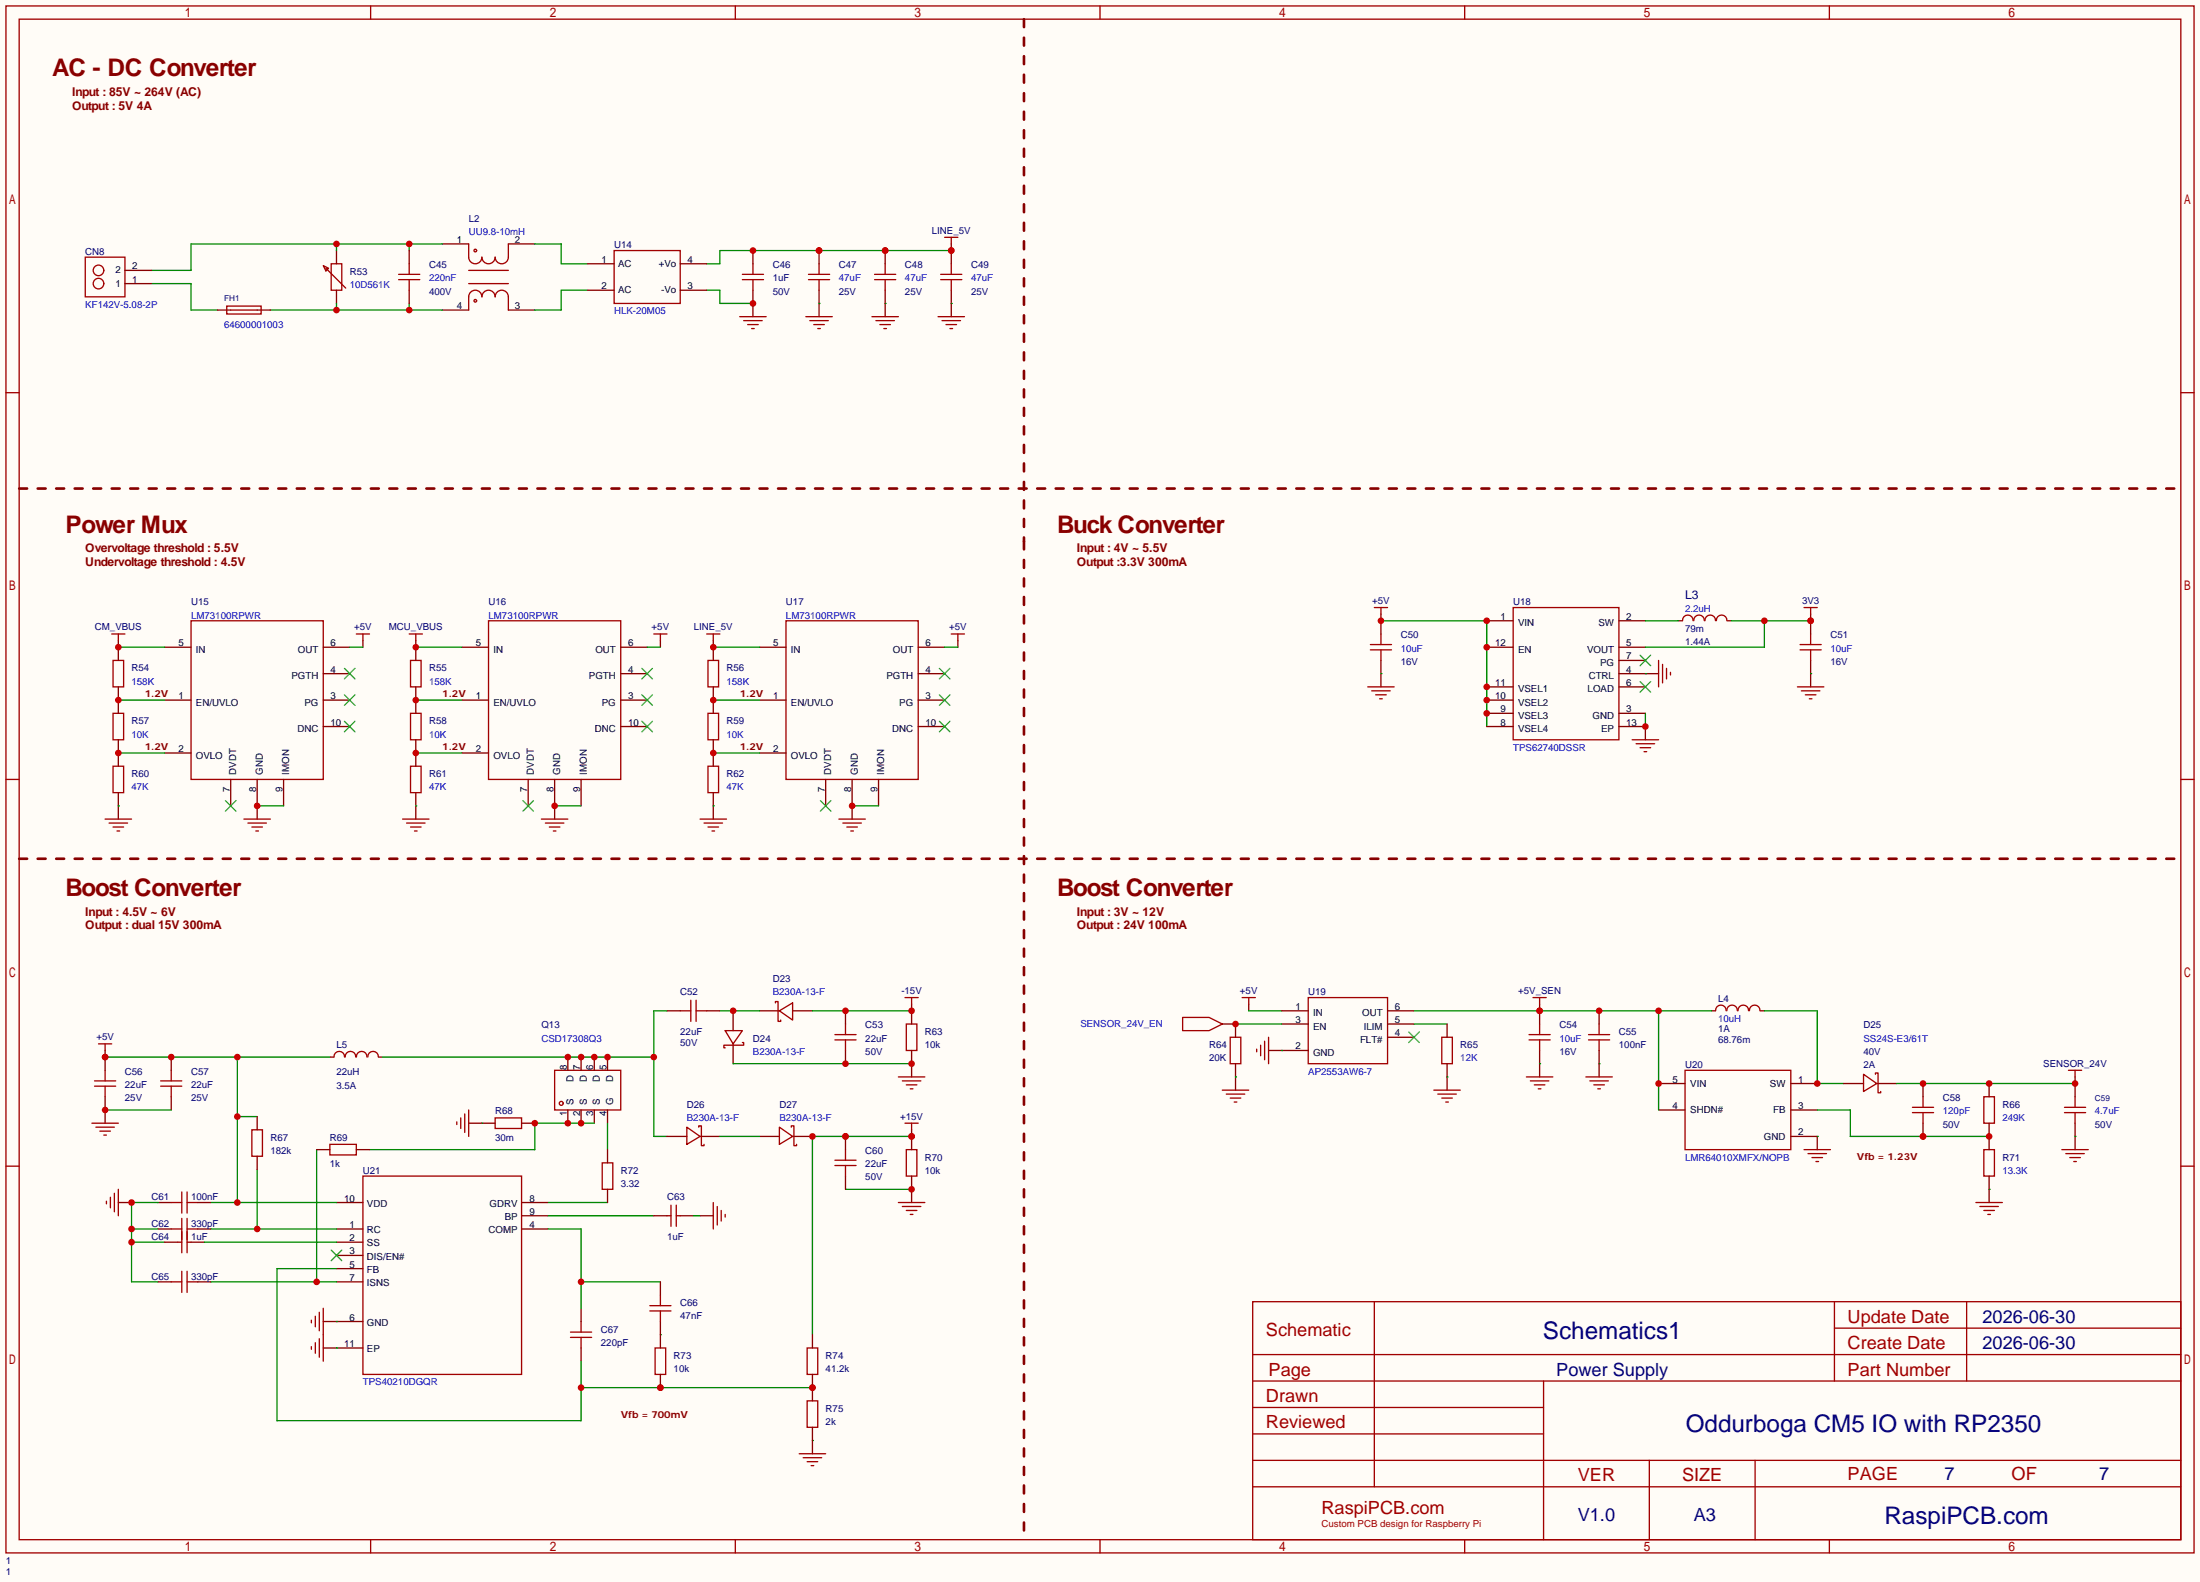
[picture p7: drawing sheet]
<svg xmlns="http://www.w3.org/2000/svg" width="423mm" height="304mm" viewBox="0 0 423 304" stroke-linecap="round" stroke-linejoin="round" font-family="sans-serif">
<path d="M0 0h422.7v303.9h-422.7z" fill="#fffcf7"/>
<g fill="none" stroke="#a10000" stroke-width=".25">
<path d="M1.1 1.1h420.4v297.2h-420.4zM3.7 3.7h415.3v292.1h-415.3zM71.2 1.1v2.6M141.3 1.1v2.6M211.3 1.1v2.6M281.4 1.1v2.6M351.5 1.1v2.6M181.5 45.6h2.5M182.8 45.6v1.3M1.1 75.4h2.6M142.1 60.8h5.1M142.9 61.6h3.5"/>
<path d="M143.6 62.4h2.1M144.4 63.1h.5M154.8 60.8h5.1M155.6 61.6h3.5M156.3 62.4h2.1M157.1 63.1h.5M167.5 60.8h5.1M168.3 61.6h3.5M169 62.4h2.1M169.8 63.1h.5M180.2 60.8h5.1M181 61.6h3.5"/>
<path d="M181.7 62.4h2.1M182.5 63.1h.5M419 75.4h2.5M264 116.7h2.6M265.3 116.7v1.3M290.7 116.7h20.3v25.4h-20.3zM21.7 137h2v5.1h-2zM21.7 126.9h2v5.1h-2zM68.5 121.8h2.5M69.7 121.8v1.3M78.9 137h2v5.1h-2zM78.9 126.9h2v5.1h-2z"/>
<path d="M125.6 121.8h2.5M126.9 121.8v1.3M136 126.9h2v5.1h-2zM136 137h2v5.1h-2zM182.8 121.8h2.5M184 121.8v1.3M1.1 149.7h2.6M20.2 157.4h5.1M21 158.1h3.5M21.7 147.2h2v5.1h-2zM21.7 158.9h2M22.5 159.6h.5"/>
<path d="M46.9 157.4h5M47.6 158.1h3.6M48.4 158.9h2M49.1 159.6h.6M77.3 157.4h5.1M78.1 158.1h3.6M78.9 147.2h2v5.1h-2zM78.9 158.9h2M79.6 159.6h.5M104 157.4h5.1M104.8 158.1h3.5M105.5 158.9h2.1"/>
<path d="M106.3 159.6h.5M134.5 157.4h5.1M135.3 158.1h3.5M136 147.2h2v5.1h-2zM136 158.9h2M136.8 159.6h.5M161.2 157.4h5M161.9 158.1h3.6M162.7 158.9h2M163.4 159.6h.6M419 149.7h2.5M238.6 191.6h2.6"/>
<path d="M239.9 191.6v1.3M243.7 199.3v5M251.3 191.6h15.3v12.7h-15.3zM234.8 209.4h5.1M235.6 210.2h3.5M236.3 210.9h2.1M237.1 211.7h.5M241.4 201.5v.6M242.2 200.8v2M243 200v3.6M275.5 209.4h5M276.2 210.2h3.6"/>
<path d="M277 210.9h2M277.7 211.7h.6M1.1 224h2.6M381.1 220.9h2.1v5h-2.1zM419 224h2.5M240.7 250.1h178.3v45.7h-178.3zM264 250.1v35.5M352.4 250.1v15.2M352.4 255.1h66.6M377.8 250.1v15.2M240.7 270.4h55.8M240.7 265.3h178.3"/>
<path d="M240.7 275.5h55.8M240.7 260.2h178.3M296.5 265.3v30.5M71.2 295.8v2.5M141.3 295.8v2.5M211.3 295.8v2.5M240.7 285.6h178.3M240.7 280.5h178.3M281.4 295.8v2.5M316.9 280.5v15.3M337.2 280.5v15.3M351.5 295.8v2.5"/>
</g>
<g fill="none" stroke="#870000" stroke-width=".25">
<path d="M144.7 58.3v2.5M157.4 58.3v2.5M170.1 58.3v2.5M182.8 46.9v1.2M182.8 58.3v2.5M265.3 118v1.3M285.6 119.3h5.1M22.7 124.3v2.6M22.7 132v5M69.7 123.1v1.2M79.9 124.3v2.6M79.9 132v5"/>
<path d="M126.9 123.1v1.2M137 124.3v2.6M137 132v5M184 123.1v1.2M22.7 142.1v5.1M22.7 152.3v5.1M49.4 154.8v2.6M79.9 142.1v5.1M79.9 152.3v5.1M106.6 154.8v2.6M137 142.1v5.1M137 152.3v5.1"/>
<path d="M163.7 154.8v2.6M239.9 192.9v1.3M246.3 194.2h5M246.3 196.7h5M266.6 194.2h5.1M266.6 196.7h5.1M266.6 199.3h5.1M237.4 206.9v2.5M243.7 201.8h7.6M278 206.9v2.5M382.1 218.3v2.6M382.1 225.9v2.6"/>
</g>
<path d="M265.3 119.3h20.3v20.3M239.9 194.2h6.4M271.7 196.7h6.3M246.3 201.8h.1" fill="none" stroke="#008700" stroke-width=".25"/>
<path d="M270.6 198.2l2.1 2.1M272.7 198.2l-2.1 2.1" fill="none" stroke="#3c3" stroke-width=".25"/>
<circle cx="285.6" cy="119.3" r=".63" fill="#c00"/>
<path d="M311 119.3h5.1M285.6 137h5.1M285.6 139.6h5.1M311 137h5.1M311 129.4h5.1M311 124.3h5.1M311 132h5.1M311 126.9h5.1" fill="none" stroke="#870000" stroke-width=".25"/>
<path d="M315.1 130.9l2 2.1M315.1 125.9l2 2M317.1 130.9l-2 2.1M317.1 125.9l-2 2" fill="none" stroke="#3c3" stroke-width=".25"/>
<circle cx="285.6" cy="137" r=".63" fill="#c00"/>
<path d="M285.6 134.5h5.1" fill="none" stroke="#870000" stroke-width=".25"/>
<circle cx="285.6" cy="134.5" r=".63" fill="#c00"/>
<path d="M285.6 132h5.1" fill="none" stroke="#870000" stroke-width=".25"/>
<circle cx="285.6" cy="132" r=".63" fill="#c00"/>
<path d="M285.6 124.3h5.1" fill="none" stroke="#870000" stroke-width=".25"/>
<circle cx="285.6" cy="124.3" r=".63" fill="#c00"/>
<path d="M265.3 119.3v2.5M265.3 126.9v2.5M311 139.6h5.1M278 196.7v2.6M278 204.3v2.6" fill="none" stroke="#870000" stroke-width=".25"/>
<path d="M263.3 124.8h4M263.3 123.8h4M265.3 121.8v2M277 199.3h2v5h-2z" fill="none" stroke="#a10000" stroke-width=".25"/>
<circle cx="265.3" cy="119.3" r=".63" fill="#c00"/>
<g fill="none" stroke="#a10000" stroke-width=".25">
<path d="M323.2 119.2a1.01 1.01 0 0 1 1.1-1 1.01 1.01 0 0 1 1 1M325.4 119.2a1.01 1.01 0 0 1 1-1 1.01 1.01 0 0 1 1 1M327.6 119.2a1.01 1.01 0 0 1 1-1 1.01 1.01 0 0 1 1 1M329.7 119.2a1.01 1.01 0 0 1 1.1-1 1.01 1.01 0 0 1 1 1M262.8 132h5M263.5 132.7h3.6M264.3 133.5h2M265 134.2h.6M265.3 124.8v2.1M345.3 132h5.1M345.8 124.8h4.1M345.8 123.8h4.1"/>
<path d="M346.1 132.7h3.5M346.8 133.5h2.1M347.6 134.2h.5M347.9 121.8v2M347.9 124.8v2.1"/>
</g>
<path d="M316.1 119.3h6.4M332.6 119.3h15.3M339 119.3v5h-22.9M265.3 129.4h.1M347.9 129.4h.1M278 206.9h.1" fill="none" stroke="#008700" stroke-width=".25"/>
<path d="M322.5 119.3h.7M331.9 119.3h.7M347.9 119.3v2.5M265.3 129.4v2.6M347.9 126.9v5.1" fill="none" stroke="#870000" stroke-width=".25"/>
<g fill="#c00">
<circle cx="339" cy="119.3" r=".63"/>
<circle cx="347.9" cy="119.3" r=".63"/>
</g>
<path d="M347.9 118v1.3" fill="none" stroke="#870000" stroke-width=".25"/>
<circle cx="347.9" cy="119.3" r=".63" fill="#c00"/>
<path d="M346.6 116.7h2.5M347.9 116.7v1.3M313.6 142.1h5M314.3 142.9h3.6M315.1 143.6h2M315.8 144.4h.6" fill="none" stroke="#a10000" stroke-width=".25"/>
<path d="M316.1 139.6v2.5" fill="none" stroke="#870000" stroke-width=".25"/>
<path d="M316.1 137v2.6" fill="none" stroke="#008700" stroke-width=".25"/>
<circle cx="316.1" cy="139.6" r=".63" fill="#c00"/>
<g fill="none" stroke="#870000" stroke-width=".25">
<path d="M144.7 48.1v2.6M144.7 55.8v2.5M316.1 129.4h2.5M20.2 203.1v2.5M20.2 210.7v2.5M32.9 203.1v2.5M32.9 210.7v2.5M63.4 203.1h.7M72.8 203.1h.7M64.6 231h5.1M64.6 236.1h5.1M64.6 238.6h5.1"/>
<path d="M100.2 231h5.1M100.2 236.1h5.1M100.2 233.6h5.1M64.6 241.2h5.1M64.6 243.7h5.1M64.6 246.3h5.1M64.6 253.9h5.1M64.6 259h5.1"/>
</g>
<g fill="none" stroke="#a10000" stroke-width=".25">
<path d="M142.6 53.7h4.1M142.6 52.7h4.1M144.7 50.7v2M144.7 53.7v2.1M318.6 126.9v5.1M319.4 127.6v3.6M320.2 128.4v2M320.9 129.2v.5M18.2 208.7h4M18.2 207.6h4M20.2 205.6v2M20.2 208.7v2"/>
<path d="M30.9 208.7h4M30.9 207.6h4M32.9 205.6v2M32.9 208.7v2M64.2 203.1a1.01 1.01 0 0 1 1-1.1 1.01 1.01 0 0 1 1 1.1M66.3 203.1a1.01 1.01 0 0 1 1-1.1 1.01 1.01 0 0 1 1 1.1M68.5 203.1a1.01 1.01 0 0 1 1-1.1 1.01 1.01 0 0 1 1 1.1M70.7 203.1a1.01 1.01 0 0 1 1-1.1 1.01 1.01 0 0 1 1 1.1M69.7 225.9h30.5v38.1h-30.5z"/>
</g>
<path d="M316.1 129.4h.1M20.2 203.1h43.2M45.6 203.1v27.9M45.6 214.5h3.8M40.5 231h24.1" fill="none" stroke="#008700" stroke-width=".25"/>
<path d="M63.6 240.2l2.1 2M65.7 240.2l-2.1 2" fill="none" stroke="#3c3" stroke-width=".25"/>
<g fill="#c00">
<circle cx="45.6" cy="231" r=".63"/>
<circle cx="45.6" cy="214.5" r=".63"/>
<circle cx="45.6" cy="203.1" r=".63"/>
<circle cx="32.9" cy="203.1" r=".63"/>
<circle cx="20.2" cy="203.1" r=".63"/>
</g>
<path d="M20.2 213.2h12.7" fill="none" stroke="#008700" stroke-width=".25"/>
<path d="M20.2 213.2v2.6" fill="none" stroke="#870000" stroke-width=".25"/>
<circle cx="20.2" cy="213.2" r=".63" fill="#c00"/>
<path d="M17.7 215.8h5M18.4 216.5h3.6M19.2 217.3h2M19.9 218.1h.5" fill="none" stroke="#a10000" stroke-width=".25"/>
<path d="M20.2 201.8v1.3" fill="none" stroke="#870000" stroke-width=".25"/>
<circle cx="20.2" cy="203.1" r=".63" fill="#c00"/>
<g fill="none" stroke="#a10000" stroke-width=".25">
<path d="M18.9 200.5h2.6M20.2 200.5v1.3M106.6 205.6h12.7v7.6h-12.7z"/>
<circle cx="107.8" cy="212" r=".38"/>
</g>
<path d="M109.1 203.1v2.5M109.1 213.2v2.6M111.6 203.1v2.5M111.6 213.2v2.6M114.2 203.1v2.5M114.2 213.2v2.6M116.7 203.1v2.5M116.7 213.2v2.6" fill="none" stroke="#870000" stroke-width=".25"/>
<path d="M128.1 194.2h-2.5v24.1h2.5M73.5 203.1h52.1M105.3 231h11.4" fill="none" stroke="#008700" stroke-width=".25"/>
<g fill="#c00">
<circle cx="125.6" cy="203.1" r=".63"/>
<circle cx="116.7" cy="203.1" r=".63"/>
<circle cx="109.1" cy="203.1" r=".63"/>
<circle cx="111.6" cy="203.1" r=".63"/>
<circle cx="114.2" cy="203.1" r=".63"/>
</g>
<path d="M140.8 194.2v3.8M145.9 194.2h3.8M152.3 194.2h3.8" fill="none" stroke="#870000" stroke-width=".25"/>
<path d="M149 192.7v-.3h.5v3.8h.5v-.2M149.7 194.2l2.6-1.5v3.3z" fill="none" stroke="#a10000" stroke-width=".25"/>
<path d="M138.3 194.2h7.6" fill="none" stroke="#008700" stroke-width=".25"/>
<circle cx="140.8" cy="194.2" r=".63" fill="#c00"/>
<path d="M175.1 192.9v1.3M128.1 218.3h3.9M134.5 218.3h3.8M140.8 200.5v3.8M145.9 218.3h3.8M152.3 218.3h3.8" fill="none" stroke="#870000" stroke-width=".25"/>
<path d="M139.3 198h3.3l-1.8 2.5zM173.9 191.6h2.5M175.1 191.6v1.3M132 216.5l2.5 1.8-2.5 1.5zM134.2 216.5v-.2h.5v3.8h.6v-.3M142.6 200.3h.3v.5h-3.8v.5h.2M149.7 216.5l2.6 1.8-2.6 1.5zM152 216.5v-.2h.5v3.8h.5v-.3" fill="none" stroke="#a10000" stroke-width=".25"/>
<path d="M156.1 194.2h19M138.3 218.3h7.6M140.8 204.3h34.3M175.1 218.3h-19v38.1" fill="none" stroke="#008700" stroke-width=".25"/>
<g fill="#c00">
<circle cx="175.1" cy="218.3" r=".63"/>
<circle cx="162.4" cy="218.3" r=".63"/>
<circle cx="156.1" cy="218.3" r=".63"/>
</g>
<path d="M116.7 215.8v5.1M25.3 238.6h6.3M25.3 236.1h5.1M30.4 231h-5.1v15.3h5.1M162.4 228.5h12.7" fill="none" stroke="#008700" stroke-width=".25"/>
<path d="M307.2 194.2v2.5M175.1 204.3v2.6M175.1 217v1.3M295.8 204.3v2.6M307.2 201.8v5.1M349.1 218.3v2.6M398.7 218.3v2.6M22.7 231h2.6M30.4 231h2.5M38 231h2.5M175.1 228.5v2.5M382.1 228.5v2.5" fill="none" stroke="#870000" stroke-width=".25"/>
<g fill="none" stroke="#a10000" stroke-width=".25">
<path d="M305.2 199.8h4M305.2 198.8h4M307.2 196.7v2.1M307.2 199.8v2M172.6 206.9h5.1M173.4 207.6h3.5M173.9 215.8h2.5M174.1 208.4h2M174.9 209.2h.5M175.1 215.8v1.2M293.2 206.9h5.1M294 207.6h3.6"/>
<path d="M294.8 208.4h2M295.5 209.2h.5M304.7 206.9h5.1M305.4 207.6h3.6M306.2 208.4h2M307 209.2h.5M20.4 230.8v.5M21.2 230v2M22 229.2v3.6M22.7 228.5v5.1M32.9 231h2M34.9 229v4"/>
<path d="M35.9 231h2.1M35.9 229v4M172.6 231h5.1M173.4 231.8h3.5M174.1 232.5h2M174.9 233.3h.5M346.6 220.9h5.1M347.3 221.6h3.6M348.1 222.4h2M348.9 223.1h.5M379.6 231h5.1M380.4 231.8h3.5"/>
<path d="M381.1 232.5h2.1M381.9 233.3h.5M396.1 220.9h5.1M396.9 221.6h3.5M397.6 222.4h2.1M398.4 223.1h.5"/>
</g>
<g fill="#c00">
<circle cx="25.3" cy="238.6" r=".63"/>
<circle cx="25.3" cy="236.1" r=".63"/>
<circle cx="25.3" cy="231" r=".63"/>
</g>
<path d="M105.3 233.6h20.3M105.3 236.1h6.3v15.2M111.6 246.3h15.3" fill="none" stroke="#008700" stroke-width=".25"/>
<path d="M109.6 256.9h4.1M109.6 255.9h4.1M111.6 253.9v2M111.6 256.9v2.1" fill="none" stroke="#a10000" stroke-width=".25"/>
<path d="M111.6 251.3v2.6M111.6 259v2.5" fill="none" stroke="#870000" stroke-width=".25"/>
<circle cx="111.6" cy="246.3" r=".63" fill="#c00"/>
<g fill="none" stroke="#a10000" stroke-width=".25">
<path d="M34.2 238.6h.7M34.9 236.6v4.1M35.9 236.6v4.1M35.9 238.6h.8M59.8 253.6v.5M59.8 258.7v.5M60.6 252.9v2M60.6 257.9v2.1M61.3 252.1v3.6M61.3 257.2v3.5M62.1 251.3v10.2M124.8 251.8h4.1"/>
<path d="M124.8 250.8h4.1M126.9 248.8v2M126.9 251.8v2.1"/>
</g>
<path d="M31.6 238.6h2.6M36.7 238.6h2.5M62.1 259h2.5M62.1 253.9h2.5M126.9 246.3v2.5M126.9 253.9v2.5" fill="none" stroke="#870000" stroke-width=".25"/>
<path d="M39.2 238.6h25.4M40.5 236.1h24.1M49.4 224.7v11.4M64.6 259h.1M64.6 253.9h.1" fill="none" stroke="#008700" stroke-width=".25"/>
<circle cx="49.4" cy="236.1" r=".63" fill="#c00"/>
<g fill="none" stroke="#a10000" stroke-width=".25">
<path d="M95.1 214.8h5.1v2h-5.1zM32.9 236.1h2M34.9 234.1v4M35.9 236.1h2.1M35.9 234.1v4M128.1 233.6h.8M128.9 231.5v4.1M129.9 231.5v4.1M129.9 233.6h.8M137 231v5.1M137.8 231.8v3.5M138.6 232.5v2.1"/>
<path d="M139.3 233.3v.5M153.5 279.3h5.1M154.3 280h3.6M155.1 280.8h2M155.8 281.6h.5"/>
</g>
<path d="M92.6 215.8h2.5M100.2 215.8h2.5M30.4 236.1h2.5M38 236.1h2.5M125.6 233.6h2.5M130.7 233.6h2.5M134.5 233.6h2.5M156.1 276.7v2.6" fill="none" stroke="#870000" stroke-width=".25"/>
<path d="M114.2 215.8h-11.5v5.1h-31.7M133.2 233.6h1.3M126.9 256.4h.1M156.1 276.7h.1" fill="none" stroke="#008700" stroke-width=".25"/>
<g fill="#c00">
<circle cx="102.7" cy="215.8" r=".63"/>
<circle cx="111.6" cy="215.8" r=".63"/>
<circle cx="109.1" cy="215.8" r=".63"/>
</g>
<path d="M90 215.8h2.6" fill="none" stroke="#870000" stroke-width=".25"/>
<path d="M87.8 215.5v.5M88.5 214.8v2M89.3 214v3.6M90 213.2v5.1" fill="none" stroke="#a10000" stroke-width=".25"/>
<path d="M92.6 215.8h.1M60.8 220.9v25.4M40.5 246.3h24.1" fill="none" stroke="#008700" stroke-width=".25"/>
<circle cx="60.8" cy="246.3" r=".63" fill="#c00"/>
<path d="M160.4 199.8h4.1M32.9 246.3h2M34.9 244.2v4.1M35.9 246.3h2.1M35.9 244.2v4.1" fill="none" stroke="#a10000" stroke-width=".25"/>
<path d="M162.4 201.8v2.5M30.4 246.3h2.5M38 246.3h2.5" fill="none" stroke="#870000" stroke-width=".25"/>
<circle cx="162.4" cy="204.3" r=".63" fill="#c00"/>
<path d="M160.4 198.8h4.1M162.4 196.7v2.1" fill="none" stroke="#a10000" stroke-width=".25"/>
<path d="M162.4 194.2v2.5" fill="none" stroke="#870000" stroke-width=".25"/>
<circle cx="162.4" cy="194.2" r=".63" fill="#c00"/>
<path d="M162.4 199.8v2M160.4 223.9h4.1M160.4 222.9h4.1M162.4 220.9v2" fill="none" stroke="#a10000" stroke-width=".25"/>
<path d="M162.4 218.3v2.6M162.4 225.9v2.6" fill="none" stroke="#870000" stroke-width=".25"/>
<circle cx="162.4" cy="218.3" r=".63" fill="#c00"/>
<path d="M130.7 194.2h2M132.7 192.2v4M133.7 192.2v4M133.7 194.2h2.1M162.4 223.9v2" fill="none" stroke="#a10000" stroke-width=".25"/>
<path d="M128.1 194.2h2.6M135.8 194.2h2.5" fill="none" stroke="#870000" stroke-width=".25"/>
<path d="M64.6 243.7h-11.4v29.2h58.4v-11.4M111.6 266.6h44.5" fill="none" stroke="#008700" stroke-width=".25"/>
<g fill="#c00">
<circle cx="111.6" cy="266.6" r=".63"/>
<circle cx="126.9" cy="266.6" r=".63"/>
<circle cx="156.1" cy="266.6" r=".63"/>
</g>
<path d="M3.7 93.9h415.3M3.7 165h415.3" fill="none" stroke="#870000" stroke-width=".51" stroke-dasharray="1.5 2"/>
<path d="M174.1 196.7h2v5.1h-2z" fill="none" stroke="#a10000" stroke-width=".25"/>
<path d="M175.1 194.2v2.5" fill="none" stroke="#870000" stroke-width=".25"/>
<circle cx="175.1" cy="194.2" r=".63" fill="#c00"/>
<path d="M175.1 201.8v2.5" fill="none" stroke="#870000" stroke-width=".25"/>
<circle cx="175.1" cy="204.3" r=".63" fill="#c00"/>
<path d="M174.1 220.9h2v5h-2z" fill="none" stroke="#a10000" stroke-width=".25"/>
<path d="M175.1 218.3v2.6" fill="none" stroke="#870000" stroke-width=".25"/>
<circle cx="175.1" cy="218.3" r=".63" fill="#c00"/>
<path d="M175.1 225.9v2.6" fill="none" stroke="#870000" stroke-width=".25"/>
<circle cx="175.1" cy="228.5" r=".63" fill="#c00"/>
<path d="M48.4 217h2v5.1h-2zM115.7 223.4h2v5.1h-2zM125.9 259h2v5h-2z" fill="none" stroke="#a10000" stroke-width=".25"/>
<path d="M49.4 214.5v2.5M49.4 222.1v2.6M116.7 220.9v2.5M116.7 228.5v2.5M126.9 264v2.6" fill="none" stroke="#870000" stroke-width=".25"/>
<circle cx="126.9" cy="266.6" r=".63" fill="#c00"/>
<path d="M126.9 256.4v2.6M156.1 264v5.1M156.1 274.2v2.5" fill="none" stroke="#870000" stroke-width=".25"/>
<path d="M155.1 259h2v5h-2zM155.1 269.1h2v5.1h-2z" fill="none" stroke="#a10000" stroke-width=".25"/>
<circle cx="156.1" cy="266.6" r=".63" fill="#c00"/>
<g fill="none" stroke="#870000" stroke-width=".25">
<path d="M64.6 48.1v2.6M64.6 55.8v2.5M85 46.9h5M85 59.6h5M97.7 46.9h5M97.7 59.6h5M31.6 134.5h5.1M31.6 124.3h5.1M62.1 134.5h5.1M62.1 129.4h5.1M62.1 124.3h5.1M62.1 139.6h5.1"/>
<path d="M88.8 134.5h5.1M88.8 124.3h5.1M119.3 134.5h5M119.3 129.4h5M119.3 124.3h5M119.3 139.6h5M145.9 134.5h5.1M145.9 124.3h5.1M176.4 134.5h5.1M176.4 129.4h5.1M176.4 124.3h5.1M176.4 139.6h5.1"/>
<path d="M31.6 144.7h5.1M44.3 149.7v5.1M49.4 149.7v5.1M54.5 149.7v5.1M88.8 144.7h5.1M101.5 149.7v5.1M106.6 149.7v5.1M111.6 149.7v5.1M145.9 144.7h5.1M158.6 149.7v5.1M163.7 149.7v5.1M168.8 149.7v5.1"/>
<path d="M237.4 196.7v2.6M237.4 204.3v2.6M60.8 220.9h2.6M68.5 220.9h2.5M156.1 256.4v2.6"/>
</g>
<g fill="none" stroke="#a10000" stroke-width=".25">
<path d="M62.1 51l1 .5-.5 .5zM62.6 51.5l3.8 3.8M63.6 50.7h2.1v5.1h-2.1zM90 46.9v2.5a1.27 1.27 0 0 0 1.3 1.3 1.27 1.27 0 0 0 1.3-1.3 1.27 1.27 0 0 0 1.3 1.3 1.27 1.27 0 0 0 1.2-1.3 1.27 1.27 0 0 0 1.3 1.3 1.27 1.27 0 0 0 1.3-1.3v-2.5M90 59.6v-2.6a1.27 1.27 0 0 1 1.3-1.2 1.27 1.27 0 0 1 1.3 1.2 1.27 1.27 0 0 1 1.3-1.2 1.27 1.27 0 0 1 1.2 1.2 1.27 1.27 0 0 1 1.3-1.2 1.27 1.27 0 0 1 1.3 1.2v2.6M90 51.9h7.7M90 54.5h7.7M36.7 119.3h25.4v30.4h-25.4zM93.9 119.3h25.4v30.4h-25.4zM151 119.3h25.4v30.4h-25.4zM236.3 199.3h2.1v5h-2.1zM63.4 219.8h5.1v2.1h-5.1z"/>
<circle cx="91.3" cy="48.1" r=".25"/>
<circle cx="91.3" cy="57.8" r=".25"/>
</g>
<g fill="none" stroke="#3c3" stroke-width=".25">
<path d="M66.2 133.5l2 2M66.2 128.4l2 2M66.2 138.6l2 2M68.2 133.5l-2 2M68.2 128.4l-2 2M68.2 138.6l-2 2M123.3 133.5l2 2M123.3 128.4l2 2M123.3 138.6l2 2M125.3 133.5l-2 2M125.3 128.4l-2 2M125.3 138.6l-2 2"/>
<path d="M180.5 133.5l2 2M180.5 128.4l2 2M180.5 138.6l2 2M182.5 133.5l-2 2M182.5 128.4l-2 2M182.5 138.6l-2 2M43.3 153.8l2 2M45.3 153.8l-2 2M100.5 153.8l2 2M102.5 153.8l-2 2M157.6 153.8l2 2M159.6 153.8l-2 2"/>
</g>
<path d="M64.6 46.9v1.2M78.6 46.9v1.2M85 46.9h-48.3v5h-7.6M102.7 46.9h5.1v3.8h5.1M112.9 55.8h-5.1v3.8h-5.1" fill="none" stroke="#008700" stroke-width=".25"/>
<g fill="#c00">
<circle cx="64.6" cy="46.9" r=".63"/>
<circle cx="78.6" cy="46.9" r=".63"/>
</g>
<path d="M51.9 59.6h33.1M64.6 58.3v1.3M78.6 58.3v1.3" fill="none" stroke="#008700" stroke-width=".25"/>
<g fill="#c00">
<circle cx="64.6" cy="59.6" r=".63"/>
<circle cx="78.6" cy="59.6" r=".63"/>
</g>
<path d="M29.1 54.5h7.6v5.1h5.1M182.8 48.1h-44.5v2.6h-2.5" fill="none" stroke="#008700" stroke-width=".25"/>
<g fill="none" stroke="#a10000" stroke-width=".25">
<path d="M16.4 49.4h7.6v7.6h-7.6zM76.6 53.7h4M76.6 52.7h4M78.6 50.7v2M78.6 53.7v2.1"/>
<circle cx="18.9" cy="54.5" r="1.02"/>
<circle cx="18.9" cy="51.9" r="1.02"/>
</g>
<path d="M24 54.5h5.1M24 51.9h5.1M78.6 48.1v2.6M78.6 55.8v2.5" fill="none" stroke="#870000" stroke-width=".25"/>
<g fill="#c00">
<circle cx="144.7" cy="48.1" r=".63"/>
<circle cx="157.4" cy="48.1" r=".63"/>
<circle cx="170.1" cy="48.1" r=".63"/>
<circle cx="182.8" cy="48.1" r=".63"/>
</g>
<path d="M135.8 55.8h2.5v2.5h6.4" fill="none" stroke="#008700" stroke-width=".25"/>
<circle cx="144.7" cy="58.3" r=".63" fill="#c00"/>
<path d="M329.6 194.2a1.01 1.01 0 0 1 1-1.1 1.01 1.01 0 0 1 1 1.1M331.7 194.2a1.01 1.01 0 0 1 1.1-1.1 1.01 1.01 0 0 1 1 1.1M333.9 194.2a1.01 1.01 0 0 1 1-1.1 1.01 1.01 0 0 1 1 1.1M336.1 194.2a1.01 1.01 0 0 1 1-1.1 1.01 1.01 0 0 1 1 1.1M323.7 205.6h20.3v15.3h-20.3zM396.6 213.7h4.1M396.6 212.7h4.1M398.7 210.7v2M398.7 213.7v2.1" fill="none" stroke="#a10000" stroke-width=".25"/>
<path d="M328.8 194.2h.8M338.2 194.2h.8M318.6 208.2h5.1M318.6 213.2h5.1M344 208.2h5.1M344 218.3h5.1M344 213.2h5.1M398.7 208.2v2.5M398.7 215.8v2.5" fill="none" stroke="#870000" stroke-width=".25"/>
<path d="M196.7 3.7v100.3M196.7 104v191.8" fill="none" stroke="#870000" stroke-width=".51" stroke-dasharray="1.5 2"/>
<path d="M271.7 194.2h57.1M318.6 194.2v19" fill="none" stroke="#008700" stroke-width=".25"/>
<g fill="#c00">
<circle cx="318.6" cy="194.2" r=".63"/>
<circle cx="318.6" cy="208.2" r=".63"/>
<circle cx="307.2" cy="194.2" r=".63"/>
<circle cx="295.8" cy="194.2" r=".63"/>
</g>
<path d="M339 194.2h10.1v14h5.1" fill="none" stroke="#008700" stroke-width=".25"/>
<circle cx="349.1" cy="208.2" r=".63" fill="#c00"/>
<path d="M354.2 208.2h3.8M360.6 208.2h3.8M382.1 208.2v2.5" fill="none" stroke="#870000" stroke-width=".25"/>
<path d="M358 206.4l2.6 1.8-2.6 1.5zM360.3 206.4v-.3h.5v3.8h.5v-.2M381.1 210.7h2.1v5.1h-2.1z" fill="none" stroke="#a10000" stroke-width=".25"/>
<path d="M364.4 208.2h34.3" fill="none" stroke="#008700" stroke-width=".25"/>
<circle cx="382.1" cy="208.2" r=".63" fill="#c00"/>
<path d="M382.1 215.8v2.5" fill="none" stroke="#870000" stroke-width=".25"/>
<path d="M349.1 218.3h.1M349.1 213.2h6.4v5.1h26.6M398.7 218.3h.1M382.1 228.5h.1" fill="none" stroke="#008700" stroke-width=".25"/>
<g fill="#c00">
<circle cx="369.4" cy="218.3" r=".63"/>
<circle cx="382.1" cy="218.3" r=".63"/>
</g>
<path d="M367.4 213.7h4.1" fill="none" stroke="#a10000" stroke-width=".25"/>
<path d="M369.4 215.8v2.5" fill="none" stroke="#870000" stroke-width=".25"/>
<circle cx="369.4" cy="218.3" r=".63" fill="#c00"/>
<path d="M367.4 212.7h4.1M369.4 210.7v2" fill="none" stroke="#a10000" stroke-width=".25"/>
<path d="M369.4 208.2v2.5" fill="none" stroke="#870000" stroke-width=".25"/>
<circle cx="369.4" cy="208.2" r=".63" fill="#c00"/>
<path d="M293.8 199.8h4M293.8 198.8h4M295.8 196.7v2.1M295.8 199.8v2M369.4 213.7v2.1" fill="none" stroke="#a10000" stroke-width=".25"/>
<path d="M295.8 192.9v3.8M295.8 201.8v2.5" fill="none" stroke="#870000" stroke-width=".25"/>
<circle cx="295.8" cy="194.2" r=".63" fill="#c00"/>
<path d="M294.5 191.6h2.6M295.8 191.6v1.3" fill="none" stroke="#a10000" stroke-width=".25"/>
<path d="M295.8 204.3h.1" fill="none" stroke="#008700" stroke-width=".25"/>
<path d="M398.7 206.9v1.3" fill="none" stroke="#870000" stroke-width=".25"/>
<circle cx="398.7" cy="208.2" r=".63" fill="#c00"/>
<path d="M43.6 58.8h6.6v1.5h-6.6zM44.3 59.6h5.1M21.5 121.8h2.5M22.7 121.8v1.3M78.6 121.8h2.6M79.9 121.8v1.3M135.8 121.8h2.5M137 121.8v1.3M397.4 205.6h2.5M398.7 205.6v1.3" fill="none" stroke="#a10000" stroke-width=".25"/>
<path d="M41.8 59.6h2.5M49.4 59.6h2.5M22.7 123.1v1.2M79.9 123.1v1.2M137 123.1v1.2" fill="none" stroke="#870000" stroke-width=".25"/>
<path d="M137 124.3h8.9M307.2 204.3h.1" fill="none" stroke="#008700" stroke-width=".25"/>
<circle cx="137" cy="124.3" r=".63" fill="#c00"/>
<path d="M79.9 124.3h8.9" fill="none" stroke="#008700" stroke-width=".25"/>
<circle cx="79.9" cy="124.3" r=".63" fill="#c00"/>
<path d="M22.7 124.3h8.9" fill="none" stroke="#008700" stroke-width=".25"/>
<circle cx="22.7" cy="124.3" r=".63" fill="#c00"/>
<path d="M163.7 154.8h5.1" fill="none" stroke="#008700" stroke-width=".25"/>
<circle cx="163.7" cy="154.8" r=".63" fill="#c00"/>
<path d="M106.6 154.8h5" fill="none" stroke="#008700" stroke-width=".25"/>
<circle cx="106.6" cy="154.8" r=".63" fill="#c00"/>
<path d="M49.4 154.8h5.1" fill="none" stroke="#008700" stroke-width=".25"/>
<circle cx="49.4" cy="154.8" r=".63" fill="#c00"/>
<path d="M137 134.5h8.9M22.7 154.8h.1M79.9 154.8h.1M137 154.8h.1" fill="none" stroke="#008700" stroke-width=".25"/>
<circle cx="137" cy="134.5" r=".63" fill="#c00"/>
<path d="M79.9 134.5h8.9" fill="none" stroke="#008700" stroke-width=".25"/>
<circle cx="79.9" cy="134.5" r=".63" fill="#c00"/>
<path d="M22.7 134.5h8.9" fill="none" stroke="#008700" stroke-width=".25"/>
<circle cx="22.7" cy="134.5" r=".63" fill="#c00"/>
<path d="M137 144.7h8.9" fill="none" stroke="#008700" stroke-width=".25"/>
<circle cx="137" cy="144.7" r=".63" fill="#c00"/>
<path d="M79.9 144.7h8.9" fill="none" stroke="#008700" stroke-width=".25"/>
<circle cx="79.9" cy="144.7" r=".63" fill="#c00"/>
<path d="M22.7 144.7h8.9" fill="none" stroke="#008700" stroke-width=".25"/>
<circle cx="22.7" cy="144.7" r=".63" fill="#c00"/>
<path d="M67.2 124.3h2.5M124.3 124.3h2.6M181.5 124.3h2.5M237.4 196.7h8.9" fill="none" stroke="#008700" stroke-width=".25"/>
<path d="M234.8 196.7h2.6" fill="none" stroke="#870000" stroke-width=".25"/>
<path d="M227.2 195.5h5.1l2.5 1.2-2.5 1.3h-5.1z" fill="none" stroke="#a10000" stroke-width=".25"/>
<circle cx="237.4" cy="196.7" r=".63" fill="#c00"/>
<path d="M237.4 206.9h.1" fill="none" stroke="#008700" stroke-width=".25"/>
<path d="M118 48.1h12.7v10.2h-12.7zM155.3 53.7h4.1M155.3 52.7h4.1M157.4 50.7v2" fill="none" stroke="#a10000" stroke-width=".25"/>
<path d="M112.9 50.7h5.1M112.9 55.8h5.1M130.7 50.7h5.1M130.7 55.8h5.1M157.4 48.1v2.6M157.4 55.8v2.5" fill="none" stroke="#870000" stroke-width=".25"/>
<circle cx="157.4" cy="48.1" r=".63" fill="#c00"/>
<path d="M157.4 53.7v2.1M180.7 53.7h4.1M180.7 52.7h4.1M182.8 50.7v2" fill="none" stroke="#a10000" stroke-width=".25"/>
<path d="M182.8 48.1v2.6M182.8 55.8v2.5" fill="none" stroke="#870000" stroke-width=".25"/>
<circle cx="182.8" cy="48.1" r=".63" fill="#c00"/>
<path d="M168 53.7h4.1M168 52.7h4.1M170.1 50.7v2M182.8 53.7v2.1" fill="none" stroke="#a10000" stroke-width=".25"/>
<path d="M170.1 48.1v2.6M170.1 55.8v2.5" fill="none" stroke="#870000" stroke-width=".25"/>
<circle cx="170.1" cy="48.1" r=".63" fill="#c00"/>
<path d="M170.1 53.7v2.1" fill="none" stroke="#a10000" stroke-width=".25"/>
<path d="M157.4 58.3h.1M170.1 58.3h.1M182.8 58.3h.1" fill="none" stroke="#008700" stroke-width=".25"/>
<g font-size="4.7" fill="#800">
<text x="10" y="14.7">AC - DC Converter</text>
<text x="12.6" y="102.3">Power Mux</text>
<text x="203.1" y="102.3">Buck Converter</text>
<text x="12.6" y="172.2">Boost Converter</text>
<text x="203.1" y="172.2">Boost Converter</text>
</g>
<g font-size="4.7" fill="#000080">
<text x="296.4" y="257.3">Schematics1</text>
<text x="323.8" y="275">Oddurboga CM5 IO with RP2350</text>
<text x="362" y="292.8">RaspiPCB.com</text>
</g>
<g font-size="3.5" fill="#a00000">
<text x="243.2" y="256.6">Schematic</text>
<text x="355" y="254.1">Update Date</text>
<text x="355" y="259.2">Create Date</text>
<text x="243.2" y="269.3">Drawn</text>
<text x="243.7" y="264.2">Page</text>
<text x="355" y="264.2">Part Number</text>
<text x="243.2" y="274.4">Reviewed</text>
<text x="303.1" y="284.6">VER</text>
<text x="323.1" y="284.6">SIZE</text>
<text x="355" y="284.3">PAGE</text>
<text x="386.5" y="284.3">OF</text>
<text x="253.9" y="290.8">RaspiPCB.com</text>
</g>
<g font-size="3.5" fill="#000080">
<text x="380.9" y="254.1">2026-06-30</text>
<text x="380.9" y="259.2">2026-06-30</text>
<text x="299" y="264.2">Power Supply</text>
<text x="373.6" y="284.3">7</text>
<text x="403.3" y="284.3">7</text>
<text x="303.1" y="292.2">V1.0</text>
<text x="325.4" y="292.2">A3</text>
</g>
<g font-size="2.3" fill="#800">
<text x="13.8" y="18.5">Input : 85V ~ 264V (AC)</text>
<text x="13.8" y="21">Output : 5V 4A</text>
<text x="16.4" y="106.1">Overvoltage threshold : 5.5V</text>
<text x="206.9" y="106.1">Input : 4V ~ 5.5V</text>
<text x="16.4" y="108.7">Undervoltage threshold : 4.5V</text>
<text x="206.9" y="108.7">Output :3.3V 300mA</text>
<text x="16.4" y="176">Input : 4.5V ~ 6V</text>
<text x="16.4" y="178.5">Output : dual 15V 300mA</text>
<text x="206.9" y="176">Input : 3V ~ 12V</text>
<text x="206.9" y="178.5">Output : 24V 100mA</text>
</g>
<text font-size="2.3" fill="#000080" x="323.7" y="115">L3</text>
<g font-size="1.9">
<text x="87.7" y="46.7">1</text>
<text x="98.9" y="46.7">2</text>
<text x="22.2" y="52.5">2</text>
<text x="25.4" y="51.8">2</text>
<text x="115.5" y="50.5">1</text>
<text x="118.7" y="51.3">AC</text>
<text x="126.6" y="51.3">+Vo</text>
<text x="132.1" y="50.5">4</text>
<text x="22.2" y="55.1">1</text>
<text x="25.4" y="54.3">1</text>
<text x="87.7" y="59.4">4</text>
<text x="98.9" y="59.4">3</text>
<text x="115.5" y="55.6">2</text>
<text x="118.7" y="56.3">AC</text>
<text x="127" y="56.3">-Vo</text>
<text x="132.1" y="55.6">3</text>
<text x="288.3" y="119.1">1</text>
<text x="312.4" y="119.1">2</text>
<text x="34.3" y="124.1">5</text>
<text x="37.6" y="125.4">IN</text>
<text x="57.2" y="125.4">OUT</text>
<text x="63.5" y="124.1">6</text>
<text x="91.4" y="124.1">5</text>
<text x="94.8" y="125.4">IN</text>
<text x="114.4" y="125.4">OUT</text>
<text x="120.6" y="124.1">6</text>
<text x="148.6" y="124.1">5</text>
<text x="151.9" y="125.4">IN</text>
<text x="171.5" y="125.4">OUT</text>
<text x="177.8" y="124.1">6</text>
<text x="287.2" y="124.1">12</text>
<text x="291.6" y="120.3">VIN</text>
<text x="291.6" y="125.4">EN</text>
<text x="304.9" y="125.4">VOUT</text>
<text x="307.1" y="120.3">SW</text>
<text x="312.4" y="124.1">5</text>
<text x="56" y="130.5">PGTH</text>
<text x="63.5" y="129.2">4</text>
<text x="113.1" y="130.5">PGTH</text>
<text x="120.6" y="129.2">4</text>
<text x="170.3" y="130.5">PGTH</text>
<text x="177.8" y="129.2">4</text>
<text x="287.2" y="131.8">11</text>
<text x="305.2" y="130.5">CTRL</text>
<text x="307.4" y="128">PG</text>
<text x="312.4" y="129.2">4</text>
<text x="312.4" y="131.8">6</text>
<text x="312.4" y="126.7">7</text>
<text x="34.3" y="134.3">1</text>
<text x="37.6" y="135.6">EN/UVLO</text>
<text x="58.5" y="135.6">PG</text>
<text x="63.5" y="134.3">3</text>
<text x="91.4" y="134.3">1</text>
<text x="94.8" y="135.6">EN/UVLO</text>
<text x="115.6" y="135.6">PG</text>
<text x="120.6" y="134.3">3</text>
<text x="148.6" y="134.3">1</text>
<text x="151.9" y="135.6">EN/UVLO</text>
<text x="172.8" y="135.6">PG</text>
<text x="177.8" y="134.3">3</text>
<text x="287.2" y="134.3">10</text>
<text x="288.3" y="136.8">9</text>
<text x="291.6" y="135.6">VSEL2</text>
<text x="291.6" y="133">VSEL1</text>
<text x="305" y="133">LOAD</text>
<text x="312.4" y="136.8">3</text>
<text x="57.1" y="140.7">DNC</text>
<text x="63.5" y="139.4">10</text>
<text x="114.3" y="140.7">DNC</text>
<text x="120.6" y="139.4">10</text>
<text x="171.4" y="140.7">DNC</text>
<text x="177.8" y="139.4">10</text>
<text x="288.3" y="139.4">8</text>
<text x="291.6" y="140.7">VSEL4</text>
<text x="291.6" y="138.1">VSEL3</text>
<text x="305.9" y="138.1">GND</text>
<text x="307.6" y="140.7">EP</text>
<text x="312.4" y="139.4">13</text>
<text x="34.3" y="144.5">2</text>
<text x="37.6" y="145.7">OVLO</text>
<text x="45.4" y="148.8" transform="rotate(-90 45.4 148.8)">DVDT</text>
<text x="50.5" y="148.8" transform="rotate(-90 50.5 148.8)">GND</text>
<text x="55.6" y="148.8" transform="rotate(-90 55.6 148.8)">IMON</text>
<text x="91.4" y="144.5">2</text>
<text x="94.8" y="145.7">OVLO</text>
<text x="102.6" y="148.8" transform="rotate(-90 102.6 148.8)">DVDT</text>
<text x="107.6" y="148.8" transform="rotate(-90 107.6 148.8)">GND</text>
<text x="112.7" y="148.8" transform="rotate(-90 112.7 148.8)">IMON</text>
<text x="148.6" y="144.5">2</text>
<text x="151.9" y="145.7">OVLO</text>
<text x="159.7" y="148.8" transform="rotate(-90 159.7 148.8)">DVDT</text>
<text x="164.8" y="148.8" transform="rotate(-90 164.8 148.8)">GND</text>
<text x="169.9" y="148.8" transform="rotate(-90 169.9 148.8)">IMON</text>
<text x="44.1" y="152.2" transform="rotate(-90 44.1 152.2)">7</text>
<text x="49.2" y="152.2" transform="rotate(-90 49.2 152.2)">8</text>
<text x="54.3" y="152.2" transform="rotate(-90 54.3 152.2)">9</text>
<text x="101.3" y="152.2" transform="rotate(-90 101.3 152.2)">7</text>
<text x="106.4" y="152.2" transform="rotate(-90 106.4 152.2)">8</text>
<text x="111.4" y="152.2" transform="rotate(-90 111.4 152.2)">9</text>
<text x="158.4" y="152.2" transform="rotate(-90 158.4 152.2)">7</text>
<text x="163.5" y="152.2" transform="rotate(-90 163.5 152.2)">8</text>
<text x="168.6" y="152.2" transform="rotate(-90 168.6 152.2)">9</text>
<text x="248.9" y="194">1</text>
<text x="248.9" y="196.5">3</text>
<text x="252.3" y="195.3">IN</text>
<text x="252.3" y="197.8">EN</text>
<text x="261.7" y="195.3">OUT</text>
<text x="262" y="197.8">ILIM</text>
<text x="268" y="196.5">5</text>
<text x="268" y="194">6</text>
<text x="248.9" y="201.6">2</text>
<text x="252.3" y="202.9">GND</text>
<text x="261.3" y="200.3">FLT#</text>
<text x="268" y="199.1">4</text>
<text x="108.9" y="205.5" transform="rotate(-90 108.9 205.5)">8</text>
<text x="110.2" y="207.9" transform="rotate(-90 110.2 207.9)">D</text>
<text x="111.4" y="205.5" transform="rotate(-90 111.4 205.5)">7</text>
<text x="112.7" y="207.9" transform="rotate(-90 112.7 207.9)">D</text>
<text x="114" y="205.5" transform="rotate(-90 114 205.5)">6</text>
<text x="115.3" y="207.9" transform="rotate(-90 115.3 207.9)">D</text>
<text x="116.5" y="205.5" transform="rotate(-90 116.5 205.5)">5</text>
<text x="117.8" y="207.9" transform="rotate(-90 117.8 207.9)">D</text>
<text x="321.3" y="208">5</text>
<text x="324.7" y="208.7">VIN</text>
<text x="340" y="208.7">SW</text>
<text x="345.4" y="208">1</text>
<text x="108.9" y="214.4" transform="rotate(-90 108.9 214.4)">1</text>
<text x="110.2" y="212.3" transform="rotate(-90 110.2 212.3)">S</text>
<text x="111.4" y="214.4" transform="rotate(-90 111.4 214.4)">2</text>
<text x="112.7" y="212.3" transform="rotate(-90 112.7 212.3)">S</text>
<text x="114" y="214.4" transform="rotate(-90 114 214.4)">3</text>
<text x="115.3" y="212.3" transform="rotate(-90 115.3 212.3)">S</text>
<text x="116.5" y="214.4" transform="rotate(-90 116.5 214.4)">4</text>
<text x="117.8" y="212.3" transform="rotate(-90 117.8 212.3)">G</text>
<text x="321.3" y="213">4</text>
<text x="324.7" y="213.8">SHDN#</text>
<text x="340.6" y="213.8">FB</text>
<text x="345.4" y="213">3</text>
<text x="338.9" y="218.9">GND</text>
<text x="345.4" y="218.1">2</text>
<text x="66.1" y="230.8">10</text>
<text x="70.5" y="231.8">VDD</text>
<text x="94.1" y="231.8">GDRV</text>
<text x="101.7" y="230.8">8</text>
<text x="101.7" y="233.4">9</text>
<text x="67.2" y="235.9">1</text>
<text x="67.2" y="238.4">2</text>
<text x="70.5" y="236.9">RC</text>
<text x="70.5" y="239.5">SS</text>
<text x="93.9" y="236.9">COMP</text>
<text x="97" y="234.4">BP</text>
<text x="101.7" y="235.9">4</text>
<text x="67.2" y="241">3</text>
<text x="67.2" y="243.5">5</text>
<text x="70.5" y="242">DIS/EN#</text>
<text x="70.5" y="244.5">FB</text>
<text x="67.2" y="246.1">7</text>
<text x="70.5" y="247.1">ISNS</text>
<text x="67.2" y="253.7">6</text>
<text x="70.5" y="254.7">GND</text>
<text x="66.1" y="258.8">11</text>
<text x="70.5" y="259.8">EP</text>
</g>
<g font-size="1.9" fill="#000080">
<text x="90" y="42.6">L2</text>
<text x="118" y="47.7">U14</text>
<text x="179" y="44.9">LINE_5V</text>
<text x="16.4" y="49">CN8</text>
<text x="67.2" y="52.8">R53</text>
<text x="82.4" y="51.5">C45</text>
<text x="148.5" y="51.5">C46</text>
<text x="161.2" y="51.5">C47</text>
<text x="173.9" y="51.5">C48</text>
<text x="186.6" y="51.5">C49</text>
<text x="82.4" y="56.6">400V</text>
<text x="148.5" y="56.6">50V</text>
<text x="148.5" y="54.1">1uF</text>
<text x="161.2" y="56.6">25V</text>
<text x="173.9" y="56.6">25V</text>
<text x="186.6" y="56.6">25V</text>
<text x="36.7" y="116.3">U15</text>
<text x="93.9" y="116.3">U16</text>
<text x="151" y="116.3">U17</text>
<text x="263.6" y="116">+5V</text>
<text x="290.7" y="116.3">U18</text>
<text x="346.2" y="116">3V3</text>
<text x="18.2" y="121.1">CM_VBUS</text>
<text x="68" y="121.1">+5V</text>
<text x="74.7" y="121.1">MCU_VBUS</text>
<text x="125.2" y="121.1">+5V</text>
<text x="133.3" y="121.1">LINE_5V</text>
<text x="182.3" y="121.1">+5V</text>
<text x="269.1" y="122.6">C50</text>
<text x="323.7" y="123.9">1.44A</text>
<text x="323.7" y="121.4">79m</text>
<text x="351.7" y="122.6">C51</text>
<text x="25.3" y="129">R54</text>
<text x="82.4" y="129">R55</text>
<text x="139.6" y="129">R56</text>
<text x="269.1" y="127.7">16V</text>
<text x="351.7" y="127.7">16V</text>
<text x="25.3" y="139.1">R57</text>
<text x="82.4" y="139.1">R58</text>
<text x="139.6" y="139.1">R59</text>
<text x="25.3" y="149.3">R60</text>
<text x="82.4" y="149.3">R61</text>
<text x="139.6" y="149.3">R62</text>
<text x="130.7" y="191.2">C52</text>
<text x="148.5" y="188.7">D23</text>
<text x="173.2" y="191">-15V</text>
<text x="238.2" y="191">+5V</text>
<text x="251.3" y="191.2">U19</text>
<text x="291.7" y="191">+5V_SEN</text>
<text x="104" y="197.6">Q13</text>
<text x="166.2" y="197.6">C53</text>
<text x="299.6" y="197.6">C54</text>
<text x="330.1" y="192.5">L4</text>
<text x="358" y="197.6">D25</text>
<text x="18.5" y="199.9">+5V</text>
<text x="64.6" y="201.4">L5</text>
<text x="130.7" y="200.9">50V</text>
<text x="130.7" y="198.8">22uF</text>
<text x="144.7" y="200.1">D24</text>
<text x="166.2" y="202.6">50V</text>
<text x="166.2" y="200.1">22uF</text>
<text x="177.7" y="198.8">R63</text>
<text x="177.7" y="201.4">10k</text>
<text x="232.3" y="201.4">R64</text>
<text x="232.3" y="203.9">20K</text>
<text x="280.5" y="201.4">R65</text>
<text x="299.6" y="202.6">16V</text>
<text x="311" y="198.8">C55</text>
<text x="311" y="201.4">100nF</text>
<text x="330.1" y="198.3">1A</text>
<text x="330.1" y="200.4">68.76m</text>
<text x="358" y="202.6">40V</text>
<text x="24" y="206.5">C56</text>
<text x="24" y="209">22uF</text>
<text x="36.7" y="206.5">C57</text>
<text x="36.7" y="209">22uF</text>
<text x="64.6" y="206.5">22uH</text>
<text x="64.6" y="209.3">3.5A</text>
<text x="323.7" y="205.2">U20</text>
<text x="358" y="205.2">2A</text>
<text x="392.5" y="204.9">SENSOR_24V</text>
<text x="24" y="211.5">25V</text>
<text x="36.7" y="211.5">25V</text>
<text x="95.1" y="214.1">R68</text>
<text x="132" y="212.8">D26</text>
<text x="149.7" y="212.8">D27</text>
<text x="172.9" y="215.1">+15V</text>
<text x="373.3" y="211.5">C58</text>
<text x="384.7" y="212.8">R66</text>
<text x="51.9" y="219.2">R67</text>
<text x="51.9" y="221.7">182k</text>
<text x="63.4" y="219.2">R69</text>
<text x="95.1" y="219.2">30m</text>
<text x="166.2" y="221.7">C60</text>
<text x="373.3" y="216.6">50V</text>
<text x="402.5" y="216.6">50V</text>
<text x="63.4" y="224.2">1k</text>
<text x="69.7" y="225.5">U21</text>
<text x="119.3" y="225.5">R72</text>
<text x="166.2" y="226.8">50V</text>
<text x="166.2" y="224.2">22uF</text>
<text x="177.7" y="223">R70</text>
<text x="177.7" y="225.5">10k</text>
<text x="384.7" y="223">R71</text>
<text x="29.1" y="230.6">C61</text>
<text x="36.7" y="230.6">100nF</text>
<text x="119.3" y="228">3.32</text>
<text x="128.1" y="230.6">C63</text>
<text x="29.1" y="238.2">C64</text>
<text x="29.1" y="235.7">C62</text>
<text x="36.7" y="238.2">1uF</text>
<text x="36.7" y="235.7">330pF</text>
<text x="128.1" y="238.2">1uF</text>
<text x="29.1" y="245.8">C65</text>
<text x="36.7" y="245.8">330pF</text>
<text x="130.7" y="250.9">C66</text>
<text x="115.4" y="256">C67</text>
<text x="130.7" y="253.4">47nF</text>
<text x="115.4" y="258.5">220pF</text>
<text x="129.4" y="261.1">R73</text>
<text x="129.4" y="263.6">10k</text>
<text x="158.6" y="261.1">R74</text>
<text x="158.6" y="263.6">41.2k</text>
<text x="158.6" y="271.2">R75</text>
<text x="158.6" y="273.8">2k</text>
<text x="1.1" y="300.4">1</text>
<text x="1.1" y="302.5">1</text>
</g>
<g font-size="1.9" fill="#00f">
<text x="90" y="45.2">UU9.8-10mH</text>
<text x="16.4" y="59.1">KF142V-5.08-2P</text>
<text x="67.2" y="55.3">10D561K</text>
<text x="82.4" y="54.1">220nF</text>
<text x="161.2" y="54.1">47uF</text>
<text x="173.9" y="54.1">47uF</text>
<text x="186.6" y="54.1">47uF</text>
<text x="43.1" y="62.9">64600001003</text>
<text x="118" y="60.4">HLK-20M05</text>
<text x="36.7" y="118.8">LM73100RPWR</text>
<text x="93.9" y="118.8">LM73100RPWR</text>
<text x="151" y="118.8">LM73100RPWR</text>
<text x="323.7" y="117.6">2.2uH</text>
<text x="269.1" y="125.2">10uF</text>
<text x="351.7" y="125.2">10uF</text>
<text x="25.3" y="131.5">158K</text>
<text x="82.4" y="131.5">158K</text>
<text x="139.6" y="131.5">158K</text>
<text x="25.3" y="141.7">10K</text>
<text x="82.4" y="141.7">10K</text>
<text x="139.6" y="141.7">10K</text>
<text x="290.7" y="144.2">TPS62740DSSR</text>
<text x="25.3" y="151.8">47K</text>
<text x="82.4" y="151.8">47K</text>
<text x="139.6" y="151.8">47K</text>
<text x="148.5" y="191.2">B230A-13-F</text>
<text x="207.6" y="197.3">SENSOR_24V_EN</text>
<text x="330.1" y="196.3">10uH</text>
<text x="104" y="200.1">CSD17308Q3</text>
<text x="144.7" y="202.6">B230A-13-F</text>
<text x="280.5" y="203.9">12K</text>
<text x="299.6" y="200.1">10uF</text>
<text x="358" y="200.1">SS24S-E3/61T</text>
<text x="251.3" y="206.5">AP2553AW6-7</text>
<text x="132" y="215.3">B230A-13-F</text>
<text x="149.7" y="215.3">B230A-13-F</text>
<text x="373.3" y="214.1">120pF</text>
<text x="384.7" y="215.3">249K</text>
<text x="402.5" y="214.1">4.7uF</text>
<text x="323.7" y="223">LMR64010XMFX/NOPB</text>
<text x="384.7" y="225.5">13.3K</text>
<text x="69.7" y="266.1">TPS40210DGQR</text>
</g>
<g font-size="1.9" fill="#800">
<text x="27.8" y="134">1.2V</text>
<text x="85" y="134">1.2V</text>
<text x="142.1" y="134">1.2V</text>
<text x="27.8" y="144.1">1.2V</text>
<text x="85" y="144.1">1.2V</text>
<text x="142.1" y="144.1">1.2V</text>
<text x="356.7" y="222.9">Vfb = 1.23V</text>
<text x="119.3" y="272.4">Vfb = 700mV</text>
</g>
<text font-size="1.9" fill="#a00000" x="253.9" y="293.3">Custom PCB design for Raspberry Pi</text>
<g font-size="1.6" fill="#000080">
<text x="43.1" y="57.9">FH1</text>
<text x="402.5" y="211.5">C59</text>
</g>
</svg>
